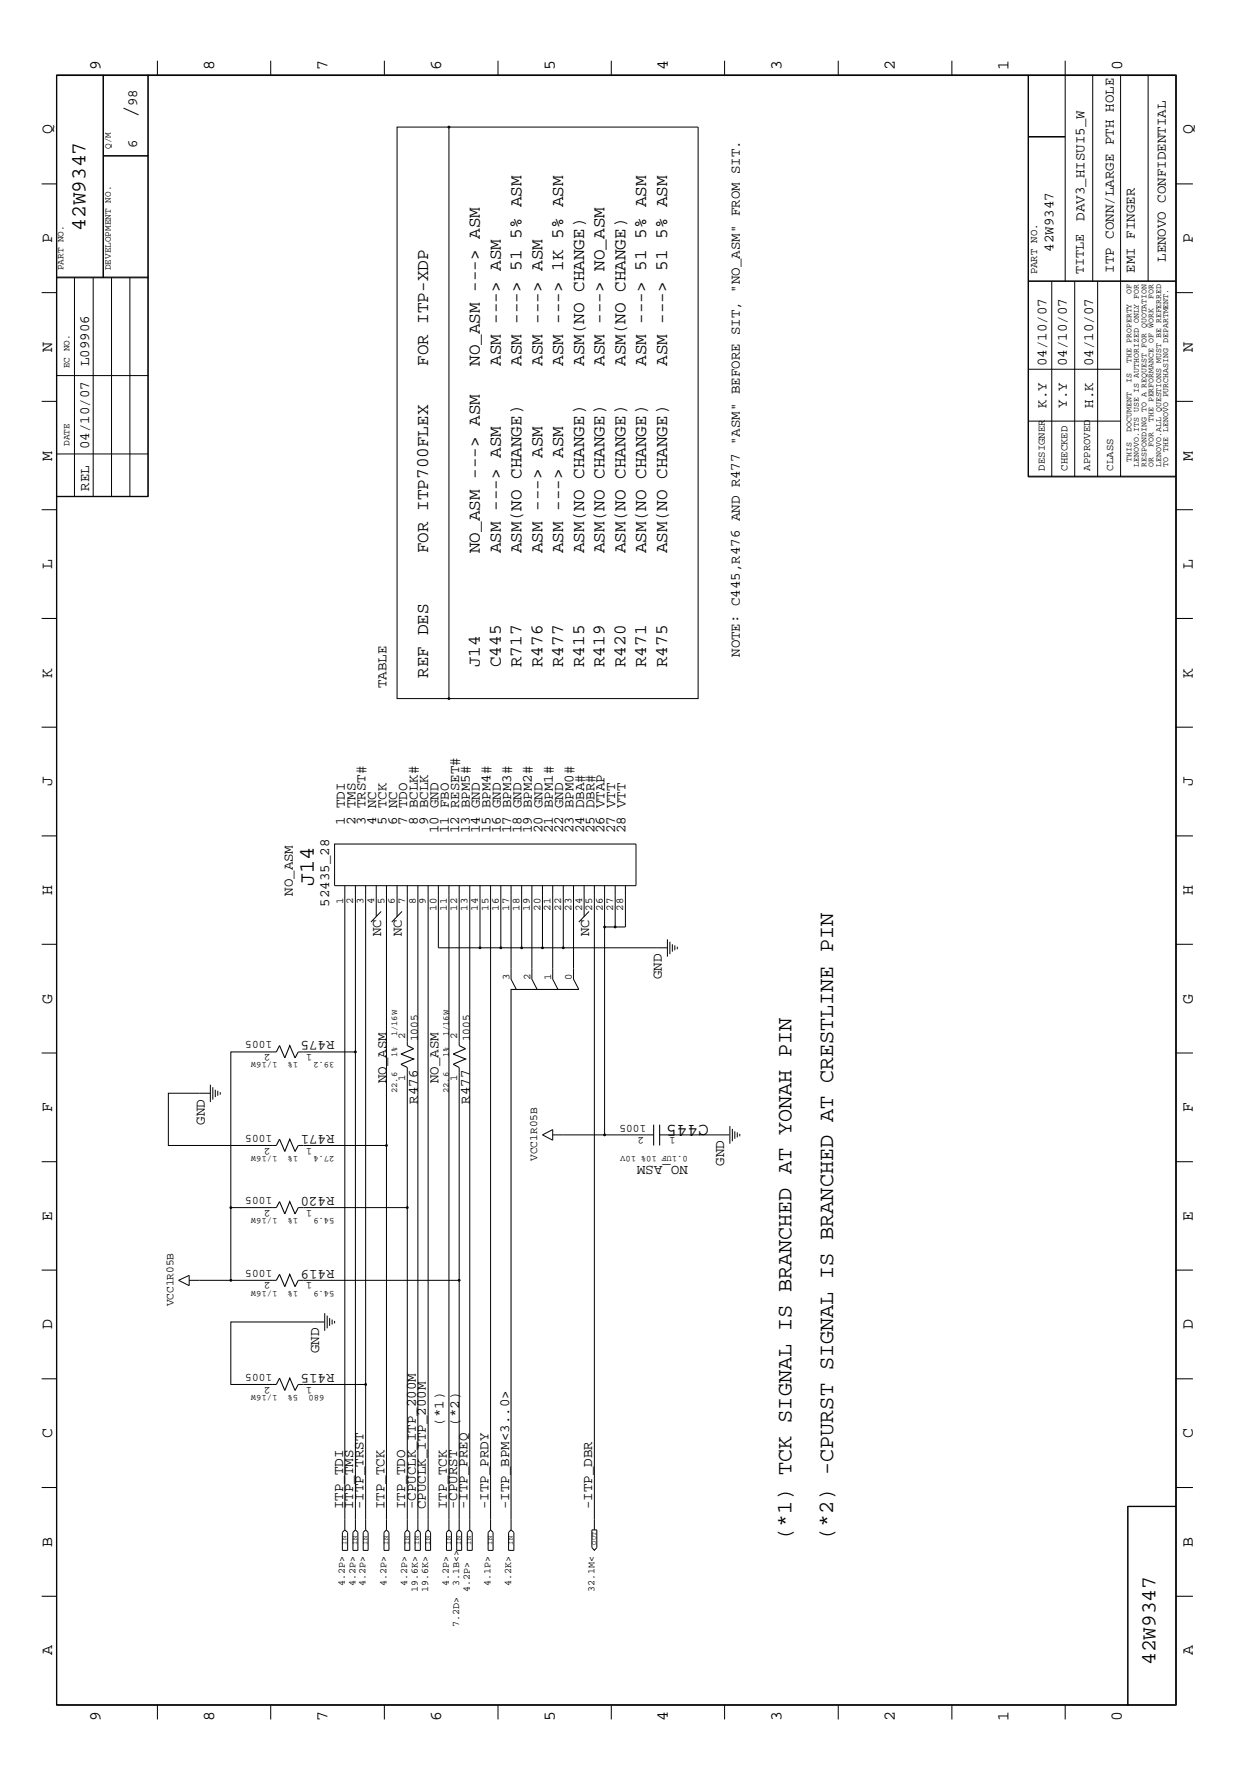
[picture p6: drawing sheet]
<svg xmlns="http://www.w3.org/2000/svg" width="300mm" height="423mm" viewBox="0 0 300 423" stroke-linecap="round" stroke-linejoin="round" font-family="sans-serif">
<path d="M138.9 237.3h-16.3v127.1M66.3 252.3l.8-1.5 1.2 2.9 1.2-2.9 1.3 2.9 .7-1.4M97.7 250.8l1.5 .7-3 1.3 3 1.2-3 1.3 1.5 .7M110.2 250.8l1.5 .7-3 1.3 3 1.2-3 1.3 1.5 .7M66.3 274.7l.8-1.5 1.2 3 1.2-3 1.3 3 .7-1.5M156.8 269.7v5M158.2 269.7v5M66.3 289.6l.8-1.4 1.2 3 1.2-3 1.3 3 .7-1.6M66.3 307.1l.8-1.5 1.2 3 1.2-3 1.3 3 .7-1.5M66.3 332.1l.8-1.6 1.2 3 1.2-3 1.3 3 .7-1.4" fill="none" stroke="#000" stroke-width=".25"/>
<g fill="none" stroke="#000" stroke-width=".24">
<path d="M13.5 17.9h268.7v391.1h-268.7zM13.6 18.1h268.4v390.8h-268.4zM24.7 17.9v48.7M24.8 17.9v48.7M35.5 17.9v101.2M35.6 17.9v101.2h-22.1M37.8 14.6v3.3M64.9 14.6v3.3M92.2 14.6v3.3M119.5 14.6v3.3M146.6 14.6v3.3M173.8 14.6v3.3"/>
<path d="M201.1 14.6v3.3M228.3 14.6v3.3M246.6 17.9v96.5h35.4M246.7 17.9v96.5M255.5 14.6v52.9M262.1 17.9v49.6M268.8 17.9v96.5M275.4 17.9v49.6M24.8 37.4h10.8M24.8 37.3h10.8M95.3 30.5h12.4v137.1h-12.4zM107.7 30.5h59.8v137.1h-59.8"/>
<path d="M246.6 32.9h8.9M246.6 32.8h8.9M10 44.1h3.5M282 44.1h4.2M10 70.2h3.5M13.5 66.6h22.1M13.5 66.5h22.1M17.9 66.6v52.5M22.4 66.6v52.5M26.8 66.6v52.5M31.2 66.6v52.4M246.6 67.5h35.4"/>
<path d="M246.6 67.4h35.4M252.3 67.5v46.9M257.8 67.5v46.9M263.3 67.5v46.9M282 70.2h4.2M10 96.3h3.5M13.5 90.1h22.1M246.6 88.6h22.2M282 96.3h4.2M13.5 119h22.1M13.5 108.9h22.1M246.6 114.2h35.4"/>
<path d="M246.6 101h22.2M10 122.3h3.5M282 122.3h4.2M10 148.3h3.5M282 148.3h4.2M10 174.4h3.5M282 174.4h4.2M10 200.5h3.5M80.3 202.4h72.3v10h-72.3zM82.7 212.4v154.5M85.3 212.4v154.5M87.7 212.4v154.5"/>
<path d="M90.3 212.4v7.5M91.4 218.6l-2.4 2.5M92.7 212.4v62.3h-21.2M95.3 212.4v7.5M96.4 218.6l-2.4 2.5M97.7 212.4v38.4M100.2 212.4v154.5M102.7 212.4v154.5M105.2 212.4v14.9h54.8M107.7 212.4v154.5M110.2 212.4v38.4M112.7 212.4v154.5"/>
<path d="M115.1 212.4v14.9M117.7 212.4v154.5M120.1 212.4v14.9M122.6 212.4v22.5l1.3 2.4M125.1 212.4v14.9M127.6 212.4v22.5l1.3 2.4M130.1 212.4v14.9M132.6 212.4v22.5l1.3 2.4M135.1 212.4v14.9M137.6 212.4v22.5l1.3 2.4M140.1 212.4v7.5M141.3 218.6l-2.4 2.5"/>
<path d="M142.6 212.4v154.5M145 212.4v9.9M147.6 212.4v9.9h2.4v-9.9M282 200.5h4.2M10 226.5h3.5M145 222.3v49.9h-12.4M145 222.3h2.6M160.1 225.3v4.1M160.7 225.9v3M161.3 226.5v1.8M161.9 226.7v1.2M162.5 227.1v.6"/>
<path d="M282 226.5h4.2M10 252.6h3.5M66.3 252.3h-10.9v37.3M71.5 252.3h13.8M97.7 256v110.9M110.2 256v110.9M282 252.6h4.2M10 278.6h3.5M50.4 262.2h-10v12.5h25.9M50.5 260.2v4.1M51.1 260.8v2.9M51.6 261.4v1.7"/>
<path d="M52.2 261.6v1.2M52.8 262v.6M92.7 274.7v92.2M130.1 272.2l2.5-1.3v2.6zM145 272.2h11.8M158.2 272.2h16.8M175.1 270.1v4.2M175.7 270.8v2.9M176.3 271.4v1.7M176.9 271.6v1.2M177.5 271.9v.6M282 278.6h4.2"/>
<path d="M55.4 289.6h10.9M55.4 289.6v17.5M71.5 289.6h26.2M10 304.6h3.5M42.8 307.1l2.6-1.2v2.5zM45.4 307.1h20.9M71.5 307.1h38.7M77.8 317.1h-22.4v15h10.9M77.9 315v4.2M78.5 315.6v3M79.1 316.1v1.9M79.7 316.5v1.2"/>
<path d="M80.3 316.8v.6M282 304.6h4.2M10 330.7h3.5M71.5 332.1h16.2M282 330.7h4.2M10 356.8h3.5M282 356.8h4.2M82.7 366.9l.7 .6v4.4h-1.3v-4.4zM84.7 367.5l.6-.6 .6 .6v4.4h-1.2zM87.7 366.9l.6 .6v4.4h-1.2v-4.4zM92.7 366.9l.6 .6v4.4h-1.2v-4.4zM97.1 367.5l.6-.6 .6 .6v4.4h-1.2z"/>
<path d="M99.6 367.5l.6-.6 .6 .6v4.4h-1.2zM102.7 366.9l.6 .6v4.4h-1.2v-4.4zM107.1 367.5l.6-.6 .6 .6v4.4h-1.2zM110.2 366.9l.5 .6v4.4h-1.1v-4.4zM112.7 366.9l.6 .6v4.4h-1.2v-4.4zM117.1 367.5l.6-.6 .6 .6v4.4h-1.2zM122.6 364.4v2.5M122.6 366.9l.7 .6v4.4h-1.3v-4.4zM142 366.9h1.2v4.3l-.6 .7-.6-.7zM270.5 361.4h11.5M270.6 361.3v47.7M282 361.3h-11.5v47.7"/>
<path d="M10 382.9h3.5M282 382.9h4.2M37.8 409v3.4M64.9 409v3.4M92.2 409v3.4M119.5 409v3.4M146.6 409v3.4M173.8 409v3.4M201.1 409v3.4M228.3 409v3.4M255.5 409v3.4"/>
</g>
<g fill="#000">
<circle cx="107.7" cy="30.5" r=".34"/>
<circle cx="107.7" cy="167.6" r=".34"/>
<circle cx="115.1" cy="227.3" r=".34"/>
<circle cx="120.1" cy="227.3" r=".34"/>
<circle cx="125.1" cy="227.3" r=".34"/>
<circle cx="130.1" cy="227.3" r=".34"/>
<circle cx="135.1" cy="227.3" r=".34"/>
<circle cx="145" cy="222.3" r=".34"/>
<circle cx="147.6" cy="222.3" r=".34"/>
<circle cx="85.3" cy="252.3" r=".34"/>
<circle cx="92.7" cy="274.7" r=".34"/>
<circle cx="145" cy="272.2" r=".34"/>
<circle cx="55.4" cy="289.6" r=".34"/>
<circle cx="97.7" cy="289.6" r=".34"/>
<circle cx="55.4" cy="307.1" r=".34"/>
<circle cx="110.2" cy="307.1" r=".34"/>
<circle cx="87.7" cy="332.1" r=".34"/>
</g>
<g font-size="5.2">
<text x="32.9" y="28.4" transform="rotate(-90 32.9 28.4)">/</text>
<text x="75.3" y="212.4" transform="rotate(-90 75.3 212.4)">J14</text>
<text x="189.9" y="369.4" transform="rotate(-90 189.9 369.4)">(*1) TCK SIGNAL IS BRANCHED AT YONAH PIN</text>
<text x="199.9" y="369.4" transform="rotate(-90 199.9 369.4)">(*2) -CPURST SIGNAL IS BRANCHED AT CRESTLINE PIN</text>
</g>
<g font-size="5.1">
<text x="20.5" y="55.4" transform="rotate(-90 20.5 55.4)">42W9347</text>
<text x="277.2" y="399.4" transform="rotate(-90 277.2 399.4)">42W9347</text>
</g>
<g font-size="4.2">
<text x="102.7" y="87.8" transform="rotate(-90 102.7 87.8)">FOR ITP-XDP</text>
<text x="115.1" y="87.8" transform="rotate(-90 115.1 87.8)">NO_ASM ---&gt; ASM</text>
<text x="120.1" y="87.8" transform="rotate(-90 120.1 87.8)">ASM ---&gt; ASM</text>
<text x="125.1" y="87.8" transform="rotate(-90 125.1 87.8)">ASM ---&gt; 51 5% ASM</text>
<text x="130.1" y="87.8" transform="rotate(-90 130.1 87.8)">ASM ---&gt; ASM</text>
<text x="135.1" y="87.8" transform="rotate(-90 135.1 87.8)">ASM ---&gt; 1K 5% ASM</text>
<text x="140.1" y="87.8" transform="rotate(-90 140.1 87.8)">ASM(NO CHANGE)</text>
<text x="145" y="87.8" transform="rotate(-90 145 87.8)">ASM ---&gt; NO_ASM</text>
<text x="150" y="87.8" transform="rotate(-90 150 87.8)">ASM(NO CHANGE)</text>
<text x="155" y="87.8" transform="rotate(-90 155 87.8)">ASM ---&gt; 51 5% ASM</text>
<text x="160" y="87.8" transform="rotate(-90 160 87.8)">ASM ---&gt; 51 5% ASM</text>
<text x="102.7" y="132.7" transform="rotate(-90 102.7 132.7)">FOR ITP700FLEX</text>
<text x="115.1" y="132.7" transform="rotate(-90 115.1 132.7)">NO_ASM ---&gt; ASM</text>
<text x="120.1" y="132.7" transform="rotate(-90 120.1 132.7)">ASM ---&gt; ASM</text>
<text x="125.1" y="132.7" transform="rotate(-90 125.1 132.7)">ASM(NO CHANGE)</text>
<text x="130.1" y="132.7" transform="rotate(-90 130.1 132.7)">ASM ---&gt; ASM</text>
<text x="135.1" y="132.7" transform="rotate(-90 135.1 132.7)">ASM ---&gt; ASM</text>
<text x="140.1" y="132.7" transform="rotate(-90 140.1 132.7)">ASM(NO CHANGE)</text>
<text x="145" y="132.7" transform="rotate(-90 145 132.7)">ASM(NO CHANGE)</text>
<text x="150" y="132.7" transform="rotate(-90 150 132.7)">ASM(NO CHANGE)</text>
<text x="155" y="132.7" transform="rotate(-90 155 132.7)">ASM(NO CHANGE)</text>
<text x="160" y="132.7" transform="rotate(-90 160 132.7)">ASM(NO CHANGE)</text>
<text x="115.1" y="160" transform="rotate(-90 115.1 160)">J14</text>
<text x="120.1" y="160" transform="rotate(-90 120.1 160)">C445</text>
<text x="125.1" y="160" transform="rotate(-90 125.1 160)">R717</text>
<text x="130.1" y="160" transform="rotate(-90 130.1 160)">R476</text>
<text x="135.1" y="160" transform="rotate(-90 135.1 160)">R477</text>
<text x="140.1" y="160" transform="rotate(-90 140.1 160)">R415</text>
<text x="145" y="160" transform="rotate(-90 145 160)">R419</text>
<text x="150" y="160" transform="rotate(-90 150 160)">R420</text>
<text x="155" y="160" transform="rotate(-90 155 160)">R471</text>
<text x="160" y="160" transform="rotate(-90 160 160)">R475</text>
<text x="102.7" y="162.6" transform="rotate(-90 102.7 162.6)">REF DES</text>
<text x="170" y="269.7" transform="rotate(-180 170 269.7)">C445</text>
</g>
<g font-size="4">
<text x="24.1" y="16.7" transform="rotate(-90 24.1 16.7)">9</text>
<text x="51.4" y="16.7" transform="rotate(-90 51.4 16.7)">8</text>
<text x="78.6" y="16.7" transform="rotate(-90 78.6 16.7)">7</text>
<text x="105.8" y="16.7" transform="rotate(-90 105.8 16.7)">6</text>
<text x="133.1" y="16.7" transform="rotate(-90 133.1 16.7)">5</text>
<text x="160.2" y="16.7" transform="rotate(-90 160.2 16.7)">4</text>
<text x="187.5" y="16.7" transform="rotate(-90 187.5 16.7)">3</text>
<text x="214.6" y="16.7" transform="rotate(-90 214.6 16.7)">2</text>
<text x="241.9" y="16.7" transform="rotate(-90 241.9 16.7)">1</text>
<text x="269.2" y="16.7" transform="rotate(-90 269.2 16.7)">0</text>
<text x="12.5" y="32.3" transform="rotate(-90 12.5 32.3)">Q</text>
<text x="286.2" y="32.3" transform="rotate(-90 286.2 32.3)">Q</text>
<text x="12.5" y="58.3" transform="rotate(-90 12.5 58.3)">P</text>
<text x="286.2" y="58.3" transform="rotate(-90 286.2 58.3)">P</text>
<text x="12.5" y="84.4" transform="rotate(-90 12.5 84.4)">N</text>
<text x="286.2" y="84.4" transform="rotate(-90 286.2 84.4)">N</text>
<text x="12.5" y="110.5" transform="rotate(-90 12.5 110.5)">M</text>
<text x="286.2" y="110.5" transform="rotate(-90 286.2 110.5)">M</text>
<text x="12.5" y="136.5" transform="rotate(-90 12.5 136.5)">L</text>
<text x="286.2" y="136.5" transform="rotate(-90 286.2 136.5)">L</text>
<text x="12.5" y="162.6" transform="rotate(-90 12.5 162.6)">K</text>
<text x="286.2" y="162.6" transform="rotate(-90 286.2 162.6)">K</text>
<text x="12.5" y="188.6" transform="rotate(-90 12.5 188.6)">J</text>
<text x="286.2" y="188.6" transform="rotate(-90 286.2 188.6)">J</text>
<text x="12.5" y="214.7" transform="rotate(-90 12.5 214.7)">H</text>
<text x="286.2" y="214.7" transform="rotate(-90 286.2 214.7)">H</text>
<text x="12.5" y="240.7" transform="rotate(-90 12.5 240.7)">G</text>
<text x="286.2" y="240.7" transform="rotate(-90 286.2 240.7)">G</text>
<text x="12.5" y="266.8" transform="rotate(-90 12.5 266.8)">F</text>
<text x="286.2" y="266.8" transform="rotate(-90 286.2 266.8)">F</text>
<text x="12.5" y="292.9" transform="rotate(-90 12.5 292.9)">E</text>
<text x="286.2" y="292.9" transform="rotate(-90 286.2 292.9)">E</text>
<text x="12.5" y="318.9" transform="rotate(-90 12.5 318.9)">D</text>
<text x="286.2" y="318.9" transform="rotate(-90 286.2 318.9)">D</text>
<text x="12.5" y="344.9" transform="rotate(-90 12.5 344.9)">C</text>
<text x="286.2" y="344.9" transform="rotate(-90 286.2 344.9)">C</text>
<text x="12.5" y="371" transform="rotate(-90 12.5 371)">B</text>
<text x="286.2" y="371" transform="rotate(-90 286.2 371)">B</text>
<text x="12.5" y="397" transform="rotate(-90 12.5 397)">A</text>
<text x="286.2" y="397" transform="rotate(-90 286.2 397)">A</text>
<text x="24.1" y="412.7" transform="rotate(-90 24.1 412.7)">9</text>
<text x="51.4" y="412.7" transform="rotate(-90 51.4 412.7)">8</text>
<text x="78.6" y="412.7" transform="rotate(-90 78.6 412.7)">7</text>
<text x="105.8" y="412.7" transform="rotate(-90 105.8 412.7)">6</text>
<text x="133.1" y="412.7" transform="rotate(-90 133.1 412.7)">5</text>
<text x="160.2" y="412.7" transform="rotate(-90 160.2 412.7)">4</text>
<text x="187.5" y="412.7" transform="rotate(-90 187.5 412.7)">3</text>
<text x="214.6" y="412.7" transform="rotate(-90 214.6 412.7)">2</text>
<text x="241.9" y="412.7" transform="rotate(-90 241.9 412.7)">1</text>
<text x="269.2" y="412.7" transform="rotate(-90 269.2 412.7)">0</text>
</g>
<g font-size="3.4">
<text x="32.9" y="25.5" transform="rotate(-90 32.9 25.5)">98</text>
<text x="32.9" y="35.5" transform="rotate(-90 32.9 35.5)">6</text>
<text x="260.2" y="52.9" transform="rotate(-90 260.2 52.9)">DAV3_HISUI5_W</text>
<text x="252.7" y="60.4" transform="rotate(-90 252.7 60.4)">42W9347</text>
<text x="267.2" y="65.4" transform="rotate(-90 267.2 65.4)">ITP CONN/LARGE PTH HOLE</text>
<text x="272.2" y="65.4" transform="rotate(-90 272.2 65.4)">EMI FINGER</text>
<text x="279.7" y="62.8" transform="rotate(-90 279.7 62.8)">LENOVO CONFIDENTIAL</text>
<text x="21.4" y="87.8" transform="rotate(-90 21.4 87.8)">L09906</text>
<text x="251" y="87.8" transform="rotate(-90 251 87.8)">04/10/07</text>
<text x="255.9" y="87.8" transform="rotate(-90 255.9 87.8)">04/10/07</text>
<text x="262.2" y="87.8" transform="rotate(-90 262.2 87.8)">04/10/07</text>
<text x="251" y="97.8" transform="rotate(-90 251 97.8)">K.Y</text>
<text x="255.9" y="97.8" transform="rotate(-90 255.9 97.8)">Y.Y</text>
<text x="262.2" y="97.8" transform="rotate(-90 262.2 97.8)">H.K</text>
<text x="21.4" y="107.7" transform="rotate(-90 21.4 107.7)">04/10/07</text>
<text x="21.4" y="117.7" transform="rotate(-90 21.4 117.7)">REL</text>
<text x="177.5" y="157.6" transform="rotate(-90 177.5 157.6)">NOTE: C445,R476 AND R477 &quot;ASM&quot; BEFORE SIT, &quot;NO_ASM&quot; FROM SIT.</text>
<text x="92.7" y="165" transform="rotate(-90 92.7 165)">TABLE</text>
<text x="82.7" y="197.9" transform="rotate(-90 82.7 197.9)">1 TDI</text>
<text x="85.3" y="197.9" transform="rotate(-90 85.3 197.9)">2 TMS</text>
<text x="87.7" y="197.9" transform="rotate(-90 87.7 197.9)">3 TRST#</text>
<text x="90.3" y="197.9" transform="rotate(-90 90.3 197.9)">4 NC</text>
<text x="92.7" y="197.9" transform="rotate(-90 92.7 197.9)">5 TCK</text>
<text x="95.2" y="197.9" transform="rotate(-90 95.2 197.9)">6 NC</text>
<text x="97.7" y="197.9" transform="rotate(-90 97.7 197.9)">7 TDO</text>
<text x="100.2" y="197.9" transform="rotate(-90 100.2 197.9)">8 BCLK#</text>
<text x="102.7" y="197.9" transform="rotate(-90 102.7 197.9)">9 BCLK</text>
<text x="105.2" y="199.9" transform="rotate(-90 105.2 199.9)">10 GND</text>
<text x="107.7" y="199.9" transform="rotate(-90 107.7 199.9)">11 FBO</text>
<text x="110.2" y="199.9" transform="rotate(-90 110.2 199.9)">12 RESET#</text>
<text x="112.7" y="199.9" transform="rotate(-90 112.7 199.9)">13 BPM5#</text>
<text x="115.1" y="199.9" transform="rotate(-90 115.1 199.9)">14 GND</text>
<text x="117.7" y="199.9" transform="rotate(-90 117.7 199.9)">15 BPM4#</text>
<text x="120.1" y="199.9" transform="rotate(-90 120.1 199.9)">16 GND</text>
<text x="122.6" y="199.9" transform="rotate(-90 122.6 199.9)">17 BPM3#</text>
<text x="125.1" y="199.9" transform="rotate(-90 125.1 199.9)">18 GND</text>
<text x="127.6" y="199.9" transform="rotate(-90 127.6 199.9)">19 BPM2#</text>
<text x="130.1" y="199.9" transform="rotate(-90 130.1 199.9)">20 GND</text>
<text x="132.6" y="199.9" transform="rotate(-90 132.6 199.9)">21 BPM1#</text>
<text x="135.1" y="199.9" transform="rotate(-90 135.1 199.9)">22 GND</text>
<text x="137.6" y="199.9" transform="rotate(-90 137.6 199.9)">23 BPM0#</text>
<text x="140.1" y="199.9" transform="rotate(-90 140.1 199.9)">24 DBA#</text>
<text x="142.6" y="199.9" transform="rotate(-90 142.6 199.9)">25 DBR#</text>
<text x="145" y="199.9" transform="rotate(-90 145 199.9)">26 VTAP</text>
<text x="147.6" y="199.9" transform="rotate(-90 147.6 199.9)">27 VTT</text>
<text x="150" y="199.9" transform="rotate(-90 150 199.9)">28 VTT</text>
<text x="70.3" y="214.9" transform="rotate(-90 70.3 214.9)">NO_ASM</text>
<text x="79" y="217.4" transform="rotate(-90 79 217.4)">52435_28</text>
<text x="91.4" y="224.5" transform="rotate(-90 91.4 224.5)">NC</text>
<text x="96.4" y="224.5" transform="rotate(-90 96.4 224.5)">NC</text>
<text x="141.3" y="224.5" transform="rotate(-90 141.3 224.5)">NC</text>
<text x="158.7" y="234.9" transform="rotate(-90 158.7 234.9)">GND</text>
<text x="80.3" y="249.8" transform="rotate(-180 80.3 249.8)">R475</text>
<text x="92.7" y="259.8" transform="rotate(-90 92.7 259.8)">NO_ASM</text>
<text x="105.2" y="259.8" transform="rotate(-90 105.2 259.8)">NO_ASM</text>
<text x="49.1" y="269.7" transform="rotate(-90 49.1 269.7)">GND</text>
<text x="100.2" y="264.8" transform="rotate(-90 100.2 264.8)">R476</text>
<text x="112.7" y="264.8" transform="rotate(-90 112.7 264.8)">R477</text>
<text x="80.3" y="272.2" transform="rotate(-180 80.3 272.2)">R471</text>
<text x="165" y="279.7" transform="rotate(-180 165 279.7)">NO_ASM</text>
<text x="173.7" y="279.7" transform="rotate(-90 173.7 279.7)">GND</text>
<text x="80.3" y="287.2" transform="rotate(-180 80.3 287.2)">R420</text>
<text x="80.3" y="304.6" transform="rotate(-180 80.3 304.6)">R419</text>
<text x="76.5" y="324.5" transform="rotate(-90 76.5 324.5)">GND</text>
<text x="80.3" y="329.5" transform="rotate(-180 80.3 329.5)">R415</text>
<text x="106.4" y="342" transform="rotate(-90 106.4 342)">(*1)</text>
<text x="110.2" y="342" transform="rotate(-90 110.2 342)">(*2)</text>
<text x="82.3" y="362" transform="rotate(-90 82.3 362)">ITP_TDI</text>
<text x="84.8" y="362" transform="rotate(-90 84.8 362)">ITP_TMS</text>
<text x="87.2" y="362" transform="rotate(-90 87.2 362)">-ITP_TRST</text>
<text x="92.2" y="362" transform="rotate(-90 92.2 362)">ITP_TCK</text>
<text x="97.2" y="362" transform="rotate(-90 97.2 362)">ITP_TDO</text>
<text x="99.7" y="362" transform="rotate(-90 99.7 362)">-CPUCLK_ITP_200M</text>
<text x="102.2" y="362" transform="rotate(-90 102.2 362)">CPUCLK_ITP_200M</text>
<text x="107.2" y="362" transform="rotate(-90 107.2 362)">ITP_TCK</text>
<text x="109.6" y="362" transform="rotate(-90 109.6 362)">-CPURST</text>
<text x="112.2" y="362" transform="rotate(-90 112.2 362)">-ITP_PREQ</text>
<text x="117.2" y="362" transform="rotate(-90 117.2 362)">-ITP_PRDY</text>
<text x="122.2" y="362" transform="rotate(-90 122.2 362)">-ITP_BPM&lt;3..0&gt;</text>
<text x="142.1" y="362" transform="rotate(-90 142.1 362)">-ITP_DBR</text>
</g>
<text font-size="3.2" x="260" y="65.8" transform="rotate(-90 260 65.8)">TITLE</text>
<g font-size="2.7">
<text x="65.3" y="249.8" transform="rotate(-180 65.3 249.8)">1005</text>
<text x="100.2" y="249.8" transform="rotate(-90 100.2 249.8)">1005</text>
<text x="112.7" y="249.8" transform="rotate(-90 112.7 249.8)">1005</text>
<text x="155" y="269.7" transform="rotate(-180 155 269.7)">1005</text>
<text x="65.3" y="272.2" transform="rotate(-180 65.3 272.2)">1005</text>
<text x="128.9" y="278.5" transform="rotate(-90 128.9 278.5)">VCC1R05B</text>
<text x="65.3" y="287.2" transform="rotate(-180 65.3 287.2)">1005</text>
<text x="65.3" y="304.6" transform="rotate(-180 65.3 304.6)">1005</text>
<text x="41.7" y="313.4" transform="rotate(-90 41.7 313.4)">VCC1R05B</text>
<text x="65.3" y="329.5" transform="rotate(-180 65.3 329.5)">1005</text>
</g>
<g font-size="2.5">
<text x="248.8" y="65.8" transform="rotate(-90 248.8 65.8)">PART NO.</text>
<text x="250.6" y="112.9" transform="rotate(-90 250.6 112.9)">DESIGNER</text>
<text x="256.1" y="112.9" transform="rotate(-90 256.1 112.9)">CHECKED</text>
<text x="261.5" y="112.9" transform="rotate(-90 261.5 112.9)">APPROVED</text>
<text x="267" y="112.9" transform="rotate(-90 267 112.9)">CLASS</text>
<text x="82.3" y="216.9" transform="rotate(-90 82.3 216.9)">1</text>
<text x="84.8" y="216.9" transform="rotate(-90 84.8 216.9)">2</text>
<text x="87.2" y="216.9" transform="rotate(-90 87.2 216.9)">3</text>
<text x="89.7" y="216.9" transform="rotate(-90 89.7 216.9)">4</text>
<text x="92.2" y="216.9" transform="rotate(-90 92.2 216.9)">5</text>
<text x="94.7" y="216.9" transform="rotate(-90 94.7 216.9)">6</text>
<text x="97.2" y="216.9" transform="rotate(-90 97.2 216.9)">7</text>
<text x="99.7" y="216.9" transform="rotate(-90 99.7 216.9)">8</text>
<text x="102.2" y="216.9" transform="rotate(-90 102.2 216.9)">9</text>
<text x="104.7" y="218.4" transform="rotate(-90 104.7 218.4)">10</text>
<text x="107.2" y="218.4" transform="rotate(-90 107.2 218.4)">11</text>
<text x="109.6" y="218.4" transform="rotate(-90 109.6 218.4)">12</text>
<text x="112.2" y="218.4" transform="rotate(-90 112.2 218.4)">13</text>
<text x="114.6" y="218.4" transform="rotate(-90 114.6 218.4)">14</text>
<text x="117.2" y="218.4" transform="rotate(-90 117.2 218.4)">15</text>
<text x="119.6" y="218.4" transform="rotate(-90 119.6 218.4)">16</text>
<text x="122.2" y="218.4" transform="rotate(-90 122.2 218.4)">17</text>
<text x="124.6" y="218.4" transform="rotate(-90 124.6 218.4)">18</text>
<text x="127.1" y="218.4" transform="rotate(-90 127.1 218.4)">19</text>
<text x="129.6" y="218.4" transform="rotate(-90 129.6 218.4)">20</text>
<text x="132.1" y="218.4" transform="rotate(-90 132.1 218.4)">21</text>
<text x="134.6" y="218.4" transform="rotate(-90 134.6 218.4)">22</text>
<text x="137.1" y="218.4" transform="rotate(-90 137.1 218.4)">23</text>
<text x="139.6" y="218.4" transform="rotate(-90 139.6 218.4)">24</text>
<text x="142.1" y="218.4" transform="rotate(-90 142.1 218.4)">25</text>
<text x="144.6" y="218.4" transform="rotate(-90 144.6 218.4)">26</text>
<text x="147.1" y="218.4" transform="rotate(-90 147.1 218.4)">27</text>
<text x="149.5" y="218.4" transform="rotate(-90 149.5 218.4)">28</text>
<text x="122.3" y="235" transform="rotate(-90 122.3 235)">3</text>
<text x="127.3" y="235" transform="rotate(-90 127.3 235)">2</text>
<text x="132.2" y="235" transform="rotate(-90 132.2 235)">1</text>
<text x="137.2" y="235" transform="rotate(-90 137.2 235)">0</text>
<text x="97.2" y="249.3" transform="rotate(-90 97.2 249.3)">2</text>
<text x="109.6" y="249.3" transform="rotate(-90 109.6 249.3)">2</text>
<text x="64.9" y="252.8" transform="rotate(-180 64.9 252.8)">2</text>
<text x="74.8" y="252.8" transform="rotate(-180 74.8 252.8)">1</text>
<text x="97.2" y="259.2" transform="rotate(-90 97.2 259.2)">1</text>
<text x="109.6" y="259.2" transform="rotate(-90 109.6 259.2)">1</text>
<text x="64.9" y="275.3" transform="rotate(-180 64.9 275.3)">2</text>
<text x="74.8" y="275.3" transform="rotate(-180 74.8 275.3)">1</text>
<text x="154.5" y="272.7" transform="rotate(-180 154.5 272.7)">2</text>
<text x="162.1" y="272.7" transform="rotate(-180 162.1 272.7)">1</text>
<text x="64.9" y="290.2" transform="rotate(-180 64.9 290.2)">2</text>
<text x="74.8" y="290.2" transform="rotate(-180 74.8 290.2)">1</text>
<text x="64.9" y="307.6" transform="rotate(-180 64.9 307.6)">2</text>
<text x="74.8" y="307.6" transform="rotate(-180 74.8 307.6)">1</text>
<text x="64.9" y="332.6" transform="rotate(-180 64.9 332.6)">2</text>
<text x="74.8" y="332.6" transform="rotate(-180 74.8 332.6)">1</text>
</g>
<g font-size="2.4">
<text x="82.7" y="380.4" transform="rotate(-90 82.7 380.4)">4.2P&gt;</text>
<text x="85.3" y="380.4" transform="rotate(-90 85.3 380.4)">4.2P&gt;</text>
<text x="87.7" y="380.4" transform="rotate(-90 87.7 380.4)">4.2P&gt;</text>
<text x="92.7" y="380.4" transform="rotate(-90 92.7 380.4)">4.2P&gt;</text>
<text x="97.7" y="380.4" transform="rotate(-90 97.7 380.4)">4.2P&gt;</text>
<text x="100.2" y="381.8" transform="rotate(-90 100.2 381.8)">19.6K&gt;</text>
<text x="102.7" y="381.8" transform="rotate(-90 102.7 381.8)">19.6K&gt;</text>
<text x="107.7" y="380.4" transform="rotate(-90 107.7 380.4)">4.2P&gt;</text>
<text x="110.2" y="380.4" transform="rotate(-90 110.2 380.4)">3.1B&lt;&gt;</text>
<text x="112.7" y="381.8" transform="rotate(-90 112.7 381.8)">4.2P&gt;</text>
<text x="117.7" y="380.4" transform="rotate(-90 117.7 380.4)">4.1P&gt;</text>
<text x="122.6" y="380.4" transform="rotate(-90 122.6 380.4)">4.2K&gt;</text>
<text x="142.6" y="381.8" transform="rotate(-90 142.6 381.8)">32.1M&lt;</text>
<text x="110.2" y="390.1" transform="rotate(-90 110.2 390.1)">7.2D&gt;</text>
</g>
<g font-size="2.3">
<text x="26.6" y="35.7" transform="rotate(-90 26.6 35.7)">Q/M</text>
<text x="15.2" y="64.9" transform="rotate(-90 15.2 64.9)">PART NO.</text>
<text x="26.6" y="64.9" transform="rotate(-90 26.6 64.9)">DEVELOPMENT NO.</text>
<text x="16.7" y="88.3" transform="rotate(-90 16.7 88.3)">EC NO.</text>
<text x="16.7" y="106.9" transform="rotate(-90 16.7 106.9)">DATE</text>
</g>
<g font-size="2.1">
<text x="95.2" y="248.6" transform="rotate(-90 95.2 248.6)">1/16W</text>
<text x="107.7" y="248.6" transform="rotate(-90 107.7 248.6)">1/16W</text>
<text x="66.5" y="254.8" transform="rotate(-180 66.5 254.8)">1/16W</text>
<text x="71.5" y="254.8" transform="rotate(-180 71.5 254.8)">1%</text>
<text x="80.3" y="254.8" transform="rotate(-180 80.3 254.8)">39.2</text>
<text x="95.2" y="253.5" transform="rotate(-90 95.2 253.5)">1%</text>
<text x="107.7" y="253.5" transform="rotate(-90 107.7 253.5)">1%</text>
<text x="95.2" y="262.2" transform="rotate(-90 95.2 262.2)">22.6</text>
<text x="107.7" y="262.2" transform="rotate(-90 107.7 262.2)">22.6</text>
<text x="66.5" y="277.2" transform="rotate(-180 66.5 277.2)">1/16W</text>
<text x="71.5" y="277.2" transform="rotate(-180 71.5 277.2)">1%</text>
<text x="80.3" y="277.2" transform="rotate(-180 80.3 277.2)">27.4</text>
<text x="165" y="277.2" transform="rotate(-180 165 277.2)">0.1UF 10% 10V</text>
<text x="66.5" y="292.2" transform="rotate(-180 66.5 292.2)">1/16W</text>
<text x="71.5" y="292.2" transform="rotate(-180 71.5 292.2)">1%</text>
<text x="80.3" y="292.2" transform="rotate(-180 80.3 292.2)">54.9</text>
<text x="66.5" y="309.6" transform="rotate(-180 66.5 309.6)">1/16W</text>
<text x="71.5" y="309.6" transform="rotate(-180 71.5 309.6)">1%</text>
<text x="80.3" y="309.6" transform="rotate(-180 80.3 309.6)">54.9</text>
<text x="66.5" y="334.5" transform="rotate(-180 66.5 334.5)">1/16W</text>
<text x="71.5" y="334.5" transform="rotate(-180 71.5 334.5)">5%</text>
<text x="77.8" y="334.5" transform="rotate(-180 77.8 334.5)">680</text>
</g>
<g font-size="2">
<text x="271.4" y="70.4" transform="rotate(-90 271.4 70.4)">OF</text>
<text x="276.7" y="71.6" transform="rotate(-90 276.7 71.6)">FOR</text>
<text x="271.4" y="87" transform="rotate(-90 271.4 87)">THE PROPERTY</text>
<text x="271.4" y="91.8" transform="rotate(-90 271.4 91.8)">IS</text>
<text x="276.7" y="101.3" transform="rotate(-90 276.7 101.3)">THE PERFORMANCE OF WORK</text>
<text x="271.4" y="103.6" transform="rotate(-90 271.4 103.6)">DOCUMENT</text>
<text x="276.7" y="107.2" transform="rotate(-90 276.7 107.2)">FOR</text>
<text x="271.4" y="110.7" transform="rotate(-90 271.4 110.7)">THIS</text>
<text x="273.2" y="111.9" transform="rotate(-90 273.2 111.9)">LENOVO.ITS USE IS AUTHORIZED ONLY FOR</text>
<text x="275" y="111.9" transform="rotate(-90 275 111.9)">RESPONDING TO A REQUEST FOR QUOTATION</text>
<text x="276.7" y="111.9" transform="rotate(-90 276.7 111.9)">OR</text>
<text x="278.6" y="111.9" transform="rotate(-90 278.6 111.9)">LENOVO.ALL QUESTIONS MUST BE REFERRED</text>
<text x="280.2" y="111.9" transform="rotate(-90 280.2 111.9)">TO THE LENOVO PURCHASING DEPARTMENT.</text>
</g>
<g font-size="1.7">
<text x="83.1" y="370.5" transform="rotate(-90 83.1 370.5)">IN</text>
<text x="85.7" y="370.5" transform="rotate(-90 85.7 370.5)">IN</text>
<text x="88.1" y="370.5" transform="rotate(-90 88.1 370.5)">IN</text>
<text x="93.1" y="370.5" transform="rotate(-90 93.1 370.5)">IN</text>
<text x="98.1" y="370.5" transform="rotate(-90 98.1 370.5)">IN</text>
<text x="100.6" y="370.5" transform="rotate(-90 100.6 370.5)">IN</text>
<text x="103.1" y="370.5" transform="rotate(-90 103.1 370.5)">IN</text>
<text x="108.1" y="370.5" transform="rotate(-90 108.1 370.5)">IN</text>
<text x="110.6" y="370.5" transform="rotate(-90 110.6 370.5)">IN</text>
<text x="113" y="370.5" transform="rotate(-90 113 370.5)">IN</text>
<text x="118" y="370.5" transform="rotate(-90 118 370.5)">IN</text>
<text x="123" y="370.5" transform="rotate(-90 123 370.5)">IN</text>
<text x="143" y="370.5" transform="rotate(-90 143 370.5)">OUT</text>
</g>
</svg>
